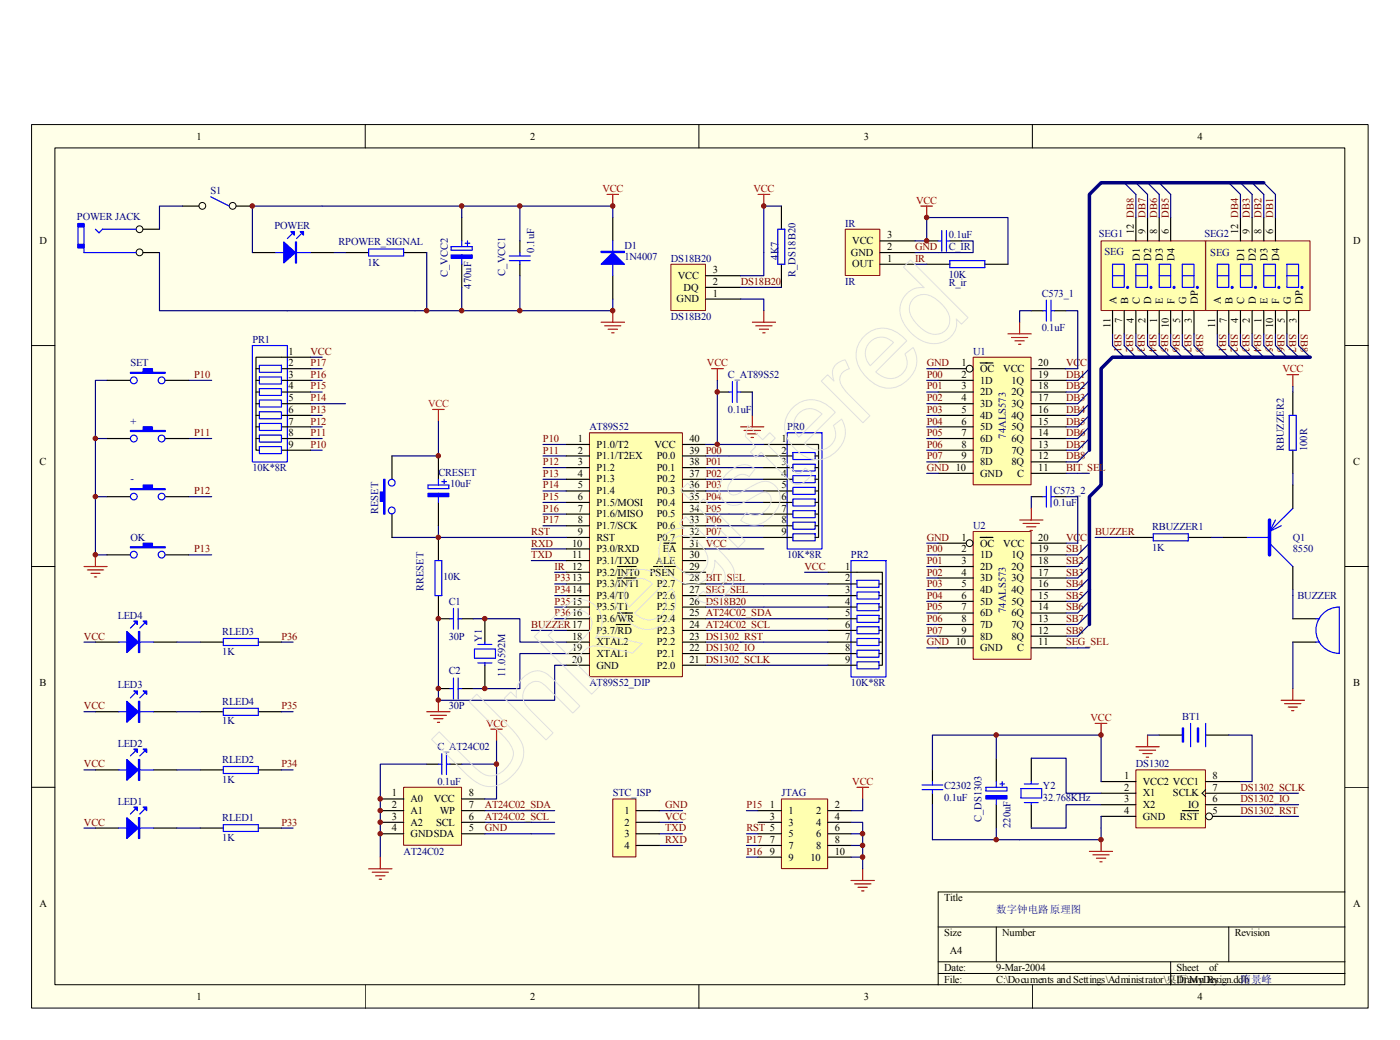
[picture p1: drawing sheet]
<svg xmlns="http://www.w3.org/2000/svg" width="279mm" height="207mm" viewBox="0 0 279 207" stroke-linecap="round" stroke-linejoin="round" font-family="sans-serif">
<path d="M6.3 24.8h266.7v176.2h-266.7z" fill="#ffffe8"/>
<g fill="none" stroke="#000" stroke-width=".2">
<path d="M6.3 24.8h266.7v176.2h-266.7zM11 29.5h257.4v166.9h-257.4zM72.9 24.8v4.7M139.5 24.8v4.7M206 24.8v4.7M6.3 68.9h4.7M268.4 68.9h4.7M6.3 113h4.7M268.4 113h4.7M6.3 157h4.7M268.4 157h4.7M268.4 177.9h-81.2v18.5"/>
<path d="M72.9 196.4v4.7M139.5 196.4v4.7M187.2 184.9h81.2M187.2 191.8h81.2M187.2 194.1h81.2M198.8 184.9v6.9M206 196.4v4.7M233.6 191.8v4.6M245.2 184.9v6.9"/>
</g>
<path d="M87.5 118.8v4.6h2.3M87.5 107.2v4.6M87.5 137.3h2.3M92.2 123.4h2.2M92.2 137.3h2.2M96.8 123.4v4.7M96.8 132.7v4.6" fill="none" stroke="#000" stroke-width=".23"/>
<g fill="none" stroke="#00f" stroke-width=".23">
<path d="M86.8 111.8h1.4v7h-1.4zM89.8 137.3h.7M89.8 123.4h.7M90.5 121.3v4.2M90.5 135.2v4.2M91.4 123.4h.8M91.4 121.3v4.2M91.4 135.2v4.2M91.4 137.3h.8M94.7 129.4h4.2v1.9h-4.2zM95.4 132.2h2.8M95.4 128.5h2.8"/>
<path d="M96.8 128.1v.4M96.8 132.2v.5"/>
</g>
<path d="M86.4 81.7h2.2M87.5 81.7v2.3" fill="none" stroke="#ee0e22" stroke-width=".23"/>
<path d="M194.3 71.3h11.5v25.4h-11.5z" fill="#ffffb0"/>
<path d="M194.2 71.2h11.6v25.5h-11.6z" fill="none" stroke="#800000" stroke-width=".2"/>
<circle cx="193.5" cy="73.5" r=".68" fill="none" stroke="#000" stroke-width=".2"/>
<g fill="none" stroke="#000" stroke-width=".23">
<path d="M187.2 73.5h5.6M187.2 75.9h7M187.2 78.2h7M195.6 72.4h2.6M205.8 73.5h7M205.8 75.9h7M205.8 78.2h7M187.2 94.4h7M187.2 80.5h7M187.2 82.8h7M187.2 85.1h7M187.2 87.5h7"/>
<path d="M187.2 89.8h7M187.2 92.1h7M205.8 94.4h7M205.8 80.5h7M205.8 82.8h7M205.8 85.1h7M205.8 87.5h7M205.8 89.8h7M205.8 92.1h7"/>
</g>
<path d="M194.3 106h11.5v25.5h-11.5z" fill="#ffffb0"/>
<path d="M194.2 106h11.6v25.5h-11.6z" fill="none" stroke="#800000" stroke-width=".2"/>
<circle cx="193.5" cy="108.3" r=".68" fill="none" stroke="#000" stroke-width=".2"/>
<g fill="none" stroke="#000" stroke-width=".23">
<path d="M187.2 108.3h5.6M187.2 110.7h7M187.2 113h7M187.2 115.3h7M187.2 117.6h7M187.2 119.9h7M195.6 107.2h2.6M205.8 108.3h7M205.8 110.7h7M205.8 113h7M205.8 115.3h7M205.8 117.6h7"/>
<path d="M205.8 119.9h7M187.2 129.2h7M187.2 122.3h7M187.2 124.5h7M187.2 126.9h7M205.8 129.2h7M205.8 122.3h7M205.8 124.5h7M205.8 126.9h7"/>
</g>
<g fill="none" stroke="#000080" stroke-width=".23">
<path d="M184.9 73.5h2.3M184.9 75.9h2.3M184.9 78.2h2.3M78.2 90.9h9.3M140.8 90.9h2.4M140.8 93.3h2.4M140.8 95.6h2.4M140.8 97.9h2.4M184.9 80.5h2.3M184.9 82.8h2.3M184.9 85.1h2.3M184.9 87.5h2.3"/>
<path d="M184.9 89.8h2.3M184.9 92.1h2.3M184.9 94.4h2.3M87.5 104.9v2.3h-9.3M140.8 100.2h2.4M140.8 102.5h2.4M140.8 104.9h2.4M140.8 107.2h2.4M184.9 110.7h2.3M184.9 108.3h2.3M184.9 113h2.3M184.9 115.3h2.3"/>
<path d="M184.9 117.6h2.3M184.9 119.9h2.3M184.9 122.3h2.3M184.9 124.5h2.3M184.9 126.9h2.3"/>
</g>
<path d="M240.7 48.1h20.7v13.8h-20.7z" fill="#ffffb0"/>
<path d="M240.6 48h20.8v13.9h-20.8z" fill="none" stroke="#800000" stroke-width=".2"/>
<path d="M242.9 52.7h2.3v4.6h-2.3zM242.9 55h2.3M247.6 52.7h2.3v4.6h-2.3zM247.6 55h2.3M252.2 52.7h2.3v4.6h-2.3zM252.2 55h2.3M256.8 52.7h2.4v4.6h-2.4zM256.8 55h2.4" fill="none" stroke="#00f" stroke-width=".23"/>
<g fill="#0000bf" stroke="#00f" stroke-width=".2">
<circle cx="245.9" cy="57.3" r=".21"/>
<circle cx="259.8" cy="57.3" r=".21"/>
<circle cx="250.6" cy="57.3" r=".21"/>
<circle cx="255.2" cy="57.3" r=".21"/>
</g>
<path d="M247.6 43.4v4.6M249.9 43.4v4.6M252.2 43.4v4.6M254.5 43.4v4.6M242.9 62v4.6M245.2 62v4.6M247.6 62v4.6M249.9 62v4.6M252.2 62v4.6M254.5 62v4.6M256.8 62v4.6M259.2 62v4.6" fill="none" stroke="#000" stroke-width=".23"/>
<path d="M219.8 48.1h20.8v13.8h-20.8z" fill="#ffffb0"/>
<path d="M219.7 48h20.9v13.9h-20.9z" fill="none" stroke="#800000" stroke-width=".2"/>
<path d="M222 52.7h2.4v4.6h-2.4zM222 55h2.4M226.7 52.7h2.3v4.6h-2.3zM226.7 55h2.3M231.3 52.7h2.3v4.6h-2.3zM231.3 55h2.3M236 52.7h2.3v4.6h-2.3zM236 55h2.3" fill="none" stroke="#00f" stroke-width=".23"/>
<g fill="#0000bf" stroke="#00f" stroke-width=".2">
<circle cx="225" cy="57.3" r=".21"/>
<circle cx="239" cy="57.3" r=".21"/>
<circle cx="229.7" cy="57.3" r=".21"/>
<circle cx="234.3" cy="57.3" r=".21"/>
</g>
<path d="M226.7 43.4v4.6M229 43.4v4.6M231.3 43.4v4.6M233.6 43.4v4.6M222 62v4.6M224.4 62v4.6M226.7 62v4.6M229 62v4.6M231.3 62v4.6M233.6 62v4.6M236 62v4.6M238.3 62v4.6" fill="none" stroke="#000" stroke-width=".23"/>
<g fill="none" stroke="#000080" stroke-width=".23">
<path d="M224.4 36.4l2.3 2.4v4.6M226.7 36.4l2.3 2.4v4.6M229 36.4l2.3 2.4v4.6M231.3 36.4l2.3 2.4v4.6M245.2 36.4l2.4 2.4v4.6M247.6 36.4l2.3 2.4v4.6M249.9 36.4l2.3 2.4v4.6M252.2 36.4l2.3 2.4v4.6M212.5 73.5h2.6M217.4 73.5l-2.3 2.4h-2.3M217.4 75.9l-2.3 2.3h-2.3M217.4 78.2l-2.3 2.3h-2.3"/>
<path d="M222 66.6v2.3l2.4 2.3M224.4 66.6v2.3l2.3 2.3M226.7 66.6v2.3l2.3 2.3M229 66.6v2.3l2.3 2.3M231.3 66.6v2.3l2.3 2.3M233.6 66.6v2.3l2.4 2.3M236 66.6v2.3l2.3 2.3M238.3 66.6v2.3l2.3 2.3M242.9 66.6v2.3l2.3 2.3M245.2 66.6v2.3l2.4 2.3M247.6 66.6v2.3l2.3 2.3M249.9 66.6v2.3l2.3 2.3"/>
<path d="M252.2 66.6v2.3l2.3 2.3M254.5 66.6v2.3l2.3 2.3M256.8 66.6v2.3l2.4 2.3M259.2 66.6v2.3l2.3 2.3M212.8 94.4h4.6M217.4 80.5l-2.3 2.3h-2.3M217.4 82.8l-2.3 2.3h-2.3M217.4 85.1l-2.3 2.4h-2.3M217.4 87.5l-2.3 2.3h-2.3M217.4 89.8l-2.3 2.3h-2.3M212.8 108.3h2.3M217.4 108.3l-2.3 2.4h-2.3"/>
<path d="M217.4 110.7l-2.3 2.3h-2.3M217.4 113l-2.3 2.3h-2.3M217.4 115.3l-2.3 2.3h-2.3M217.4 117.6l-2.3 2.3h-2.3M217.4 119.9l-2.3 2.4h-2.3M212.8 129.2h4.6M217.4 122.3l-2.3 2.2h-2.3M217.4 124.5l-2.3 2.4h-2.3"/>
</g>
<path d="M252.2 36.4h-32.5l-2.3 2.4v51M261.5 71.2h-39.5l-2.3 2.3v23.2l-2.3 2.4v18.5" fill="none" stroke="#000080" stroke-width=".7"/>
<path d="M255.7 139.7h4.6M258 137.3v2.4M256.4 140.3h3.2M257.1 141h1.8M257.8 141.7h.4" fill="none" stroke="#f00" stroke-width=".23"/>
<path d="M226.7 153.6h13.9v11.5h-13.9z" fill="#ffffb0"/>
<path d="M226.7 153.5h13.9v11.6h-13.9z" fill="none" stroke="#800000" stroke-width=".2"/>
<g fill="none" stroke="#000" stroke-width=".23">
<path d="M258 78.2v4.6M258 89.8v4.6M225.5 107.2h4.7M237.1 107.2h4.7M258 123.4h4.6M258 128.1h4.6M205.8 151.2v4.7M219.7 158.2h7M219.7 155.9h7M231.3 146.6h4.7M240.6 158.2h7M240.6 155.9h7"/>
<path d="M240.6 146.6h4.6M205.8 160.5v4.6M219.7 160.5h7M219.7 162.8h7M236 161.7h3.2M240.6 160.5h7M242 162.8h5.6"/>
</g>
<g fill="none" stroke="#000" stroke-width=".2">
<path d="M240.6 157.5l-.7 .7 .7 .7"/>
<circle cx="241.3" cy="162.8" r=".68"/>
</g>
<path d="M257.3 82.8h1.4v7h-1.4zM230.2 106.5h6.9v1.4h-6.9zM262.6 128.1h.7M262.6 123.4h.7M267.3 130.3a4.6 4.6 0 0 1-4.7-4.6 4.6 4.6 0 0 1 4.7-4.6v9.2M203.7 157.3h4.2v1.8h-4.2zM204.4 156.3h2.8M205.8 155.9v.4M237.6 144.3v4.6M240.6 144.3v4.6M204.4 160.1h2.8M205.8 160.1v.4" fill="none" stroke="#00f" stroke-width=".23"/>
<path d="M258 94.4v2.3M218.6 107.2h6.9M241.8 107.2h2.3M258 118.8v4.6M258 128.1v9.2M229 146.6h2.3M245.2 146.6h4.7v9.3h-2.3M247.6 158.2h11.6M219.7 160.5h-6.9v4.6h-7M219.7 162.8v2.3M247.6 160.5h11.6M247.6 162.8h11.6" fill="none" stroke="#000080" stroke-width=".23"/>
<g fill="#00f" stroke="#00f" stroke-width=".23">
<path d="M239 145.2h.2v2.8h-.2z" fill-rule="evenodd"/>
<path d="M236 145.2h.2v2.8h-.2z" fill-rule="evenodd"/>
</g>
<path d="M256.8 74.7h2.4M258 74.7v2.3M218.6 144.3h2.3M219.7 144.3v2.3" fill="none" stroke="#bf0000" stroke-width=".23"/>
<g fill="none" stroke="#f00" stroke-width=".23">
<path d="M16.8 113h4.6M17.4 113.7h3.3M18.2 114.3h1.8M18.8 115.1h.5M19 110.7v2.3M226.7 148.9h4.6M227.4 149.6h3.2M228.1 150.3h1.8M228.8 151h.4M229 146.6v2.3M217.4 169.8h4.6M218.1 170.5h3.3"/>
<path d="M218.8 171.1h1.9M219.5 171.9h.5M219.7 167.5v2.3"/>
</g>
<path d="M133.9 52.7h6.9v9.2h-6.9z" fill="#ffffb0"/>
<path d="M133.9 52.7h6.9v9.2h-6.9z" fill="none" stroke="#800000" stroke-width=".2"/>
<path d="M140.8 59.6h7M140.8 57.3h7M140.8 55h7M143.2 78.2h2.3M147.8 78.2h2.3M205.8 62h2.3M210.4 62h2.4M205.8 99.1h2.3M210.4 99.1h2.4" fill="none" stroke="#000" stroke-width=".23"/>
<path d="M147.8 59.6h4.6v2.4M147.8 57.3h7M152.4 50.4v4.6h-4.6M205.8 151.2h7v7h6.9M219.7 146.6v9.3M219.7 165.1v2.4" fill="none" stroke="#000080" stroke-width=".23"/>
<path d="M151.3 38.8h2.3M152.4 38.8v2.3" fill="none" stroke="#bf0000" stroke-width=".23"/>
<path d="M150.1 64.3h4.7M150.8 65h3.3M151.5 65.7h1.9M152.2 66.4h.5M152.4 62v2.3" fill="none" stroke="#f00" stroke-width=".23"/>
<path d="M208.8 59.9v4.1M209.8 59.9v4.1M145.5 78.2h.7M146.2 76.1v4.2M147.1 76.1v4.2M147.1 78.2h.7M208.1 62h.7M209.8 62h.6M208.1 99.1h.7M208.8 97v4.1M209.8 97v4.1M209.8 99.1h.6" fill="none" stroke="#00f" stroke-width=".23"/>
<path d="M168.7 45.8h6.9v9.1h-6.9z" fill="#ffffb0"/>
<path d="M168.7 45.7h6.9v9.2h-6.9z" fill="none" stroke="#800000" stroke-width=".2"/>
<g fill="none" stroke="#000" stroke-width=".23">
<path d="M28.6 50.4h3.2M28.6 45.7h3.2M50.4 50.4h4.6M62 50.4h4.6M69 50.4h4.6M80.6 50.4h4.6M92.2 43.4v4.6M92.2 52.7v4.6M103.8 48v2.4M103.8 52.7v2.3M122.3 43.4v4.6M122.3 55v4.6"/>
<path d="M175.6 52.7h7M175.6 50.4h7M175.6 48h7M184.9 48h2.3M189.6 48h2.3M21.4 75.9h4.6M33 75.9h4.6M21.4 87.5h4.6M21.4 99.1h4.6M33 87.5h4.6M33 99.1h4.6M78.2 90.9v4.7"/>
<path d="M87.5 90.9v4.7M21.4 110.7h4.6M33 110.7h4.6M78.2 102.5v4.7M87.5 100.2v4.7M186.1 153.5v2.4M186.1 158.2v2.3"/>
</g>
<g fill="none" stroke="#f00" stroke-width=".23">
<path d="M120 64.3h4.6M120.7 65h3.2M121.4 65.7h1.8M122.1 66.4h.4M122.3 62v2.3M201.2 66.6h4.6M201.9 67.3h3.2M202.6 68h1.8M203.3 68.7h.4M203.5 64.3v2.3M203.5 103.7h4.6M204.2 104.4h3.2"/>
<path d="M204.9 105.1h1.8M205.6 105.8h.4M205.8 101.4v2.3M87.5 139.7v2.2M85.2 141.9h4.6M85.9 142.7h3.2M86.6 143.3h1.8M87.3 144.1h.4"/>
</g>
<path d="M121.2 38.8h2.2M122.3 38.8v2.3M183.8 41.1h2.3M184.9 41.1v2.3M142 73.5h2.3M143.2 73.5v2.4" fill="none" stroke="#bf0000" stroke-width=".23"/>
<g fill="none" stroke="#000080" stroke-width=".23">
<path d="M21.4 75.9h-2.4v34.8h2.4M37.6 75.9h4.6M62 75.9h2.3M62 78.2h2.3M82.8 62h9.4M205.8 62h-2.3v2.3M212.8 62h2.3v11.5M19 99.1h2.4M19 87.5h2.4M37.6 99.1h4.6M37.6 87.5h4.6M62 87.5h2.3"/>
<path d="M62 80.5h2.3M62 82.8h2.3M62 85.1h2.3M62 89.8h2.3M87.5 84v6.9M108.4 95.6h4.6M108.4 93.3h4.6M108.4 90.9h4.6M108.4 88.6h4.6M143.2 95.6h2.3M143.2 93.3h2.3M143.2 90.9h2.3"/>
<path d="M143.2 97.9h2.3M205.8 99.1v2.3M212.8 99.1h2.3v9.2M37.6 110.7h4.6M87.5 107.2h13.9M106 111.8h7M106 109.5h7M108.4 100.2h4.6M108.4 102.5h4.6M108.4 104.9h4.6M110.7 114.1h2.3M140.8 116.5h7"/>
<path d="M140.8 118.8h7M143.2 100.2h2.3M143.2 102.5h2.3M143.2 104.9h2.3M143.2 107.2h2.3M140.8 123.4h7M140.8 125.7h7M140.8 128.1h11.6M140.8 130.3h11.6M140.8 132.7h11.6M140.8 121.1h4.7M184.9 129.2h2.3"/>
</g>
<path d="M217.4 117.6v6.9" fill="none" stroke="#000080" stroke-width=".7"/>
<g fill="none" stroke="#00f" stroke-width=".23">
<path d="M15.6 44.6v4.8M16.8 44.6v5.8h10.4M19 45.7l.8 .7 .6-.7h6.8M55 50.4h7M58.3 46.6l-.9 1M60.1 46.6l-.9 1M73.6 49.6h7v1.4h-7zM90 49.2h4.2v.7h-4.2zM92.2 48v1.2M92.2 50.8v1.9M92.8 48.5h1M93.3 48v1"/>
<path d="M101.6 51h4.2M101.6 52h4.2M103.8 50.4v.6M103.8 52v.7M122.3 48v7M187.2 48h.8M188 46v4.1M188.9 48h.7M188.9 46v4.1M85.4 96.7h4.2v.7h-4.2zM87.5 95.6v1.1M87.5 98.4v1.8"/>
<path d="M88.2 96h.9M88.6 95.6v.9M184 157.5h4.2M184 156.5h4.2M186.1 155.9v.6M186.1 157.5v.7"/>
<circle cx="26.7" cy="75.9" r=".68"/>
<circle cx="32.3" cy="75.9" r=".68"/>
<circle cx="26.7" cy="87.5" r=".68"/>
<circle cx="26.7" cy="99" r=".67"/>
<circle cx="32.3" cy="87.5" r=".68"/>
<circle cx="32.3" cy="99" r=".67"/>
<circle cx="78.2" cy="96.3" r=".68"/>
<circle cx="26.7" cy="110.6" r=".68"/>
<circle cx="32.3" cy="110.6" r=".68"/>
<circle cx="78.2" cy="101.8" r=".68"/>
</g>
<g fill="#00f" stroke="#00f" stroke-width=".23">
<path d="M122.3 50.4l2.3 2.3h-4.6z"/>
<path d="M56.6 48.3l2.4 2.1-2.4 2z"/>
<path d="M59.9 46.2h.7v.7z"/>
<path d="M58 46.2h.8v.7z"/>
<path d="M120 50.1h4.6v.3h-4.6z" fill-rule="evenodd"/>
<path d="M59 48.3h.2v4.1h-.2z" fill-rule="evenodd"/>
<path d="M90 50.8h4.2v.7h-4.2z" fill-rule="evenodd"/>
<path d="M26 74.2h2.6v-.7h1.8v.7h2.6v.3h-7z" fill-rule="evenodd"/>
<path d="M26 85.8h2.6v-.7h1.8v.7h2.6v.3h-7z" fill-rule="evenodd"/>
<path d="M26 97.4h2.6v-.7h1.8v.7h2.6v.3h-7z" fill-rule="evenodd"/>
<path d="M26 109h2.6v-.7h1.8v.7h2.6v.3h-7z" fill-rule="evenodd"/>
<path d="M76.6 95.6h.2v6.9h-.2v-2.5h-.7v-1.9h.7z" fill-rule="evenodd"/>
<path d="M15.6 44.6h1.2v.6h-1.2z" fill-rule="evenodd"/>
<path d="M15.6 48.7h1.2v.7h-1.2z" fill-rule="evenodd"/>
<path d="M85.4 98.4h4.2v.7h-4.2z" fill-rule="evenodd"/>
</g>
<g fill="none" stroke="#000" stroke-width=".2">
<circle cx="27.8" cy="45.7" r=".68"/>
<circle cx="27.8" cy="50.3" r=".68"/>
</g>
<path d="M117.7 86.4h18.5v48.6h-18.5z" fill="#ffffb0"/>
<path d="M117.6 86.3h18.6v48.7h-18.6z" fill="none" stroke="#800000" stroke-width=".2"/>
<g fill="none" stroke="#000" stroke-width=".23">
<path d="M36.4 41.1h3.3M47.2 41.1h3.2M184.9 52.7h4.7M196.5 52.7h4.7M56.2 71.2h5.8M56.2 73.5h5.8M56.2 75.9h5.8M56.2 78.2h5.8M56.2 80.5h5.8M56.2 82.8h5.8M56.2 85.1h5.8M56.2 87.5h5.8"/>
<path d="M56.2 89.8h5.8M113 88.6h4.6M113 90.9h4.6M113 93.3h4.6M113 95.6h4.6M113 97.9h4.6M136.2 88.6h4.6M136.2 90.9h4.6M136.2 93.3h4.6M136.2 95.6h4.6M136.2 97.9h4.6M152.4 88.6h5.8"/>
<path d="M152.4 90.9h5.8M152.4 93.3h5.8M152.4 95.6h5.8M152.4 97.9h5.8M258 96.7v4.7M113 100.2h4.6M113 102.5h4.6M113 104.9h4.6M113 107.2h4.6M113 109.5h4.6M113 111.8h4.6M113 114.1h4.6"/>
<path d="M113 116.5h4.6M113 118.8h4.6M123.2 113h3.8M123.2 115.3h3.8M130.4 113h1M131.6 113h3.2M132.5 108.3h2.3M136.2 100.2h4.6M136.2 102.5h4.6M136.2 104.9h4.6M136.2 107.2h4.6M136.2 109.5h4.6"/>
<path d="M136.2 111.8h4.6M136.2 114.1h4.6M136.2 116.5h4.6M136.2 118.8h4.6M152.4 100.2h5.8M152.4 102.5h5.8M152.4 104.9h5.8M152.4 107.2h5.8M165.2 114.1h5.8M165.2 116.5h5.8M165.2 118.8h5.8M244.1 107.2h4.6"/>
<path d="M258 113v4.6M19 128.1h4.7M30.6 128.1h4.7M40 128.1h4.6M51.6 128.1h4.6M113 121.1h4.6M113 123.4h4.6M113 125.7h4.6M113 128.1h4.6M113 130.3h4.6M113 132.7h4.6M123 124.5h2.8"/>
<path d="M123.2 122.3h3M136.2 121.1h4.6M136.2 123.4h4.6M136.2 125.7h4.6M136.2 128.1h4.6M136.2 130.3h4.6M136.2 132.7h4.6M165.2 121.1h5.8M165.2 123.4h5.8M165.2 125.7h5.8M165.2 128.1h5.8M165.2 130.3h5.8"/>
<path d="M165.2 132.7h5.8M19 141.9h4.7M19 153.5h4.7M30.6 141.9h4.7M30.6 153.5h4.7M40 141.9h4.6M40 153.5h4.6M51.6 141.9h4.6M51.6 153.5h4.6M198.8 151.2v4.7M19 165.1h4.7M30.6 165.1h4.7"/>
<path d="M40 165.1h4.6M51.6 165.1h4.6M198.8 160.5v4.6"/>
</g>
<g fill="none" stroke="#000080" stroke-width=".23">
<path d="M31.8 50.4v11.6h51M64.3 41.1h58v2.3M66.6 50.4h2.4M92.2 57.3v4.7h30.1v-2.4M92.2 41.1v2.3M103.8 41.1v6.9M103.8 55v7M182.6 48h2.3v-4.6h16.3v9.3M182.6 52.7h2.3M191.9 48h2.3v2.4h-11.6M62 73.5h2.3M62 71.2h2.3"/>
<path d="M258 77v1.2M108.4 97.9h4.6M145.5 97.9h6.9M145.5 95.6h6.9M145.5 93.3h6.9M145.5 90.9h6.9M101.4 107.2h11.6M110.7 118.8h2.3M110.7 116.5h2.3M140.8 109.5h11.6M145.5 107.2h6.9M145.5 104.9h6.9"/>
<path d="M145.5 102.5h6.9M145.5 100.2h6.9M147.8 118.8h17.4M147.8 116.5h17.4M160.6 114.1h4.6M258 117.6v1.2M16.8 128.1h2.2M35.3 128.1h4.7M56.2 128.1h2.3M87.5 123.4v16.3M110.7 121.1h2.3M110.7 123.4h2.3"/>
<path d="M145.5 121.1h19.7M147.8 123.4h17.4M147.8 125.7h17.4M152.4 128.1h12.8M152.4 130.3h12.8M152.4 132.7h12.8M16.8 141.9h2.2M16.8 153.5h2.2M35.3 141.9h4.7M35.3 153.5h4.7M56.2 141.9h2.3M56.2 153.5h2.3"/>
<path d="M198.8 146.6h-12.7v6.9M219.7 146.6h-20.9v4.6M16.8 165.1h2.2M35.3 165.1h4.7M56.2 165.1h2.3M131.6 164h4.6M131.6 166.3h4.6M131.6 161.7h4.6M131.6 168.6h4.6M186.1 160.5v7h12.7M198.8 165.1v2.4h20.9"/>
</g>
<g fill="#800000" stroke="#800000" stroke-width=".2">
<circle cx="19" cy="110.6" r=".44"/>
<circle cx="19" cy="99" r=".44"/>
<circle cx="19" cy="87.4" r=".44"/>
<circle cx="87.5" cy="107.2" r=".44"/>
<circle cx="184.9" cy="43.4" r=".44"/>
<circle cx="184.9" cy="48" r=".44"/>
</g>
<path d="M253.4 103.7v7" fill="none" stroke="#00f" stroke-width=".7"/>
<g fill="none" stroke="#00f" stroke-width=".23">
<path d="M42 39.2l3.8 1.9M189.6 52h6.9v1.4h-6.9zM50.4 68.9h7v23.2h-7zM51.8 75.2h4.4v1.4h-4.4zM51.8 77.5h4.4v1.4h-4.4zM51.8 79.8h4.4v1.4h-4.4zM51.8 72.8h4.4v1.4h-4.4zM51.8 82.1h4.4v1.4h-4.4zM51.8 84.4h4.4v1.4h-4.4zM51.8 86.8h4.4v1.4h-4.4zM51.8 89.1h4.4v1.4h-4.4zM157.1 86.3h6.9v23.2h-6.9z"/>
<path d="M158.2 90.2h4.5v1.4h-4.5zM158.2 92.6h4.5v1.3h-4.5zM158.2 94.9h4.5v1.4h-4.5zM158.2 97.2h4.5v1.4h-4.5zM158.2 99.5h4.5v1.4h-4.5zM158.2 101.8h4.5v1.4h-4.5zM158.2 104.1h4.5v1.4h-4.5zM158.2 106.5h4.5v1.4h-4.5zM169.8 111.8h7v23.2h-7zM171 118.1h4.4v1.4h-4.4zM171 115.7h4.4v1.4h-4.4zM248.7 107.2h4.7"/>
<path d="M253.4 108.3l4.6 4.7M254.5 103.7l-1.1 2.3 2.3-1.1M258 101.4l-4.6 4.6M23.7 128.1h6.9M27 124.3l-1 1M27 138.3l-1 .9M28.8 124.3l-.9 1M28.8 138.3l-.9 .9M44.6 127.3h7v1.4h-7zM171 120.4h4.4v1.4h-4.4zM171 122.7h4.4v1.4h-4.4zM171 125h4.4v1.4h-4.4z"/>
<path d="M171 127.3h4.4v1.4h-4.4zM171 129.7h4.4v1.4h-4.4zM171 132h4.4v1.4h-4.4zM23.7 141.9h6.9M23.7 153.5h6.9M27 149.9l-1 .8M28.8 149.9l-.9 .8M44.6 141.3h7v1.4h-7zM44.6 152.9h7v1.4h-7zM196.8 157h4.1v.7h-4.1zM198.8 155.9v1.1M198.8 158.7v1.8"/>
<path d="M199.6 156.3h.9M200 155.9v.9M23.7 165.1h6.9M27 161.4l-1 .9M28.8 161.4l-.9 .9M44.6 164.5h7v1.3h-7z"/>
</g>
<g fill="#00f" stroke="#00f" stroke-width=".23">
<path d="M25.3 125.9l2.3 2.2-2.3 2z"/>
<path d="M28.6 123.9h.7v.6z"/>
<path d="M26.7 123.9h.7v.6z"/>
<path d="M25.3 139.9l2.3 2-2.3 2.2z"/>
<path d="M28.6 137.8h.7v.7z"/>
<path d="M26.7 137.8h.7v.7z"/>
<path d="M25.3 151.5l2.3 2-2.3 2.1z"/>
<path d="M28.6 149.4h.7v.7z"/>
<path d="M26.7 149.4h.7v.7z"/>
<path d="M25.3 163.1l2.3 2-2.3 2.1z"/>
<path d="M28.6 160.9h.7v.8z"/>
<path d="M26.7 160.9h.7v.8z"/>
<path d="M27.6 125.9h.3v4.2h-.3z" fill-rule="evenodd"/>
<path d="M27.6 139.9h.3v4.2h-.3z" fill-rule="evenodd"/>
<path d="M27.6 151.5h.3v4.1h-.3z" fill-rule="evenodd"/>
<path d="M27.6 163.1h.3v4.1h-.3z" fill-rule="evenodd"/>
<path d="M196.8 158.7h4.1v.6h-4.1z" fill-rule="evenodd"/>
</g>
<g fill="none" stroke="#080d02" stroke-width=".23">
<path d="M51.1 78.2h.7M51.1 75.9h.7M51.1 73.5h.7M56.2 71.2h-5.1v18.6h.7M51.1 87.5h.7M51.1 80.5h.7M51.1 82.8h.7M51.1 85.1h.7M158.2 88.6h5.2v18.6h-.7M162.7 97.9h.7M162.7 95.6h.7M162.7 93.3h.7"/>
<path d="M162.7 90.9h.7M162.7 104.9h.7M162.7 100.2h.7M162.7 102.5h.7M171 114.1h5.1v18.6h-.7M175.4 118.8h.7M175.4 116.5h.7M175.4 130.3h.7M175.4 123.4h.7M175.4 125.7h.7M175.4 128.1h.7M175.4 121.1h.7"/>
</g>
<path d="M147.8 85.1h4.6M148.5 85.8h3.3M149.2 86.5h1.9M149.9 87.2h.5M150.1 82.8v2.3" fill="none" stroke="#bf0000" stroke-width=".23"/>
<g fill="none" stroke="#000" stroke-width=".2">
<circle cx="40.4" cy="41.1" r=".68"/>
<circle cx="46.4" cy="41.1" r=".68"/>
</g>
<path d="M156 159.4h9.2v13.8h-9.2z" fill="#ffffb0"/>
<path d="M155.9 159.3h9.3v13.9h-9.3z" fill="none" stroke="#800000" stroke-width=".2"/>
<path d="M151.3 161.7h4.6M151.3 164h4.6M151.3 166.3h4.6M151.3 168.6h4.6M151.3 170.9h4.6M165.2 161.7h4.6M165.2 164h4.6M165.2 166.3h4.6M165.2 168.6h4.6M165.2 170.9h4.6" fill="none" stroke="#000" stroke-width=".23"/>
<path d="M172.2 159.3v2.4h-2.4M149 161.7h2.3M149 170.9h2.3M149 166.3h2.3M149 168.6h2.3M169.8 170.9h2.4v2.4" fill="none" stroke="#000080" stroke-width=".23"/>
<path d="M171 157h2.3M172.2 157v2.3M169.8 175.6h4.7M170.6 176.3h3.2M171.2 176.9h1.9M172 177.7h.4M172.2 173.3v2.3" fill="none" stroke="#bf0000" stroke-width=".23"/>
<path d="M122.3 159.4h4.6v11.5h-4.6z" fill="#ffffb0"/>
<path d="M122.3 159.3h4.6v11.6h-4.6z" fill="none" stroke="#800000" stroke-width=".2"/>
<path d="M127 161.7h4.6M127 164h4.6M127 166.3h4.6M127 168.6h4.6" fill="none" stroke="#000" stroke-width=".23"/>
<path d="M36.4 41.1h-4.6v4.6M64.3 41.1h-13.9v9.3M85.2 50.4v11.6M143.2 75.9v12.7h-2.4M150.1 78.2v4.6M143.2 88.6h9.2M169.8 164h2.4v6.9M169.8 166.3h2.4M169.8 168.6h2.4" fill="none" stroke="#000080" stroke-width=".23"/>
<g fill="#800000" stroke="#800000" stroke-width=".2">
<circle cx="85.1" cy="61.9" r=".44"/>
<circle cx="92.1" cy="41.1" r=".44"/>
<circle cx="92.1" cy="61.9" r=".44"/>
<circle cx="103.7" cy="61.9" r=".44"/>
<circle cx="103.7" cy="41.1" r=".44"/>
<circle cx="122.3" cy="41.1" r=".44"/>
<circle cx="122.3" cy="61.9" r=".44"/>
<circle cx="87.5" cy="90.9" r=".44"/>
<circle cx="50.3" cy="41.1" r=".44"/>
<circle cx="143.2" cy="88.6" r=".43"/>
</g>
<path d="M80.6 157h11.5v11.6h-11.5z" fill="#ffffb0"/>
<path d="M80.6 157h11.5v11.6h-11.5z" fill="none" stroke="#800000" stroke-width=".2"/>
<path d="M155.9 41.1v4.6M155.9 52.7v4.6M75.9 159.3h4.7M85.2 152.4h2.3M89.8 152.4h2.4M92.2 159.3h4.6M75.9 161.7h4.7M75.9 164h4.7M75.9 166.3h4.7M92.2 161.7h4.6M92.2 164h4.6M92.2 166.3h4.6" fill="none" stroke="#000" stroke-width=".23"/>
<g fill="none" stroke="#000080" stroke-width=".23">
<path d="M154.8 57.3h1.1M155.9 41.1h-3.5v9.3M64.3 80.5h4.7M94.4 123.4h9.4v4.7h9.2M106 125.7h7M113 130.3h-9.2v7h-9.4M113 132.7h-2.3v7h-23.2M85.2 152.4h-9.3v18.5M92.2 152.4h6.9M99.1 147.7v11.6h-2.3M96.8 161.7h13.9M96.8 164h13.9"/>
<path d="M96.8 166.3h13.9"/>
</g>
<path d="M98 145.4h2.2M99.1 145.4v2.3M73.6 173.3h4.6M74.3 173.9h3.2M75 174.7h1.8M75.7 175.3h.5M75.9 170.9v2.4" fill="none" stroke="#bf0000" stroke-width=".23"/>
<g fill="#800000" stroke="#800000" stroke-width=".2">
<circle cx="96.7" cy="123.4" r=".44"/>
<circle cx="87.5" cy="123.4" r=".44"/>
<circle cx="87.5" cy="137.3" r=".44"/>
<circle cx="96.7" cy="137.3" r=".44"/>
<circle cx="152.4" cy="41.1" r=".44"/>
<circle cx="87.5" cy="139.6" r=".43"/>
<circle cx="219.7" cy="146.6" r=".44"/>
<circle cx="219.7" cy="167.4" r=".44"/>
<circle cx="198.8" cy="146.6" r=".44"/>
<circle cx="198.8" cy="167.4" r=".44"/>
<circle cx="172.1" cy="170.9" r=".44"/>
<circle cx="172.1" cy="166.3" r=".44"/>
<circle cx="172.1" cy="168.6" r=".44"/>
<circle cx="75.9" cy="161.6" r=".44"/>
<circle cx="75.9" cy="164" r=".44"/>
<circle cx="75.9" cy="166.3" r=".44"/>
<circle cx="75.9" cy="159.3" r=".44"/>
<circle cx="99.1" cy="152.4" r=".44"/>
<circle cx="143.1" cy="78.2" r=".44"/>
</g>
<path d="M155.2 45.7h1.4v7h-1.4zM87.5 152.4h.7M88.2 150.3v4.2M89.1 152.4h.7M89.1 150.3v4.2" fill="none" stroke="#00f" stroke-width=".23"/>
<text font-size="22.7" fill="#e0e0e0" x="96.3" y="160.2" transform="rotate(-45 96.3 160.2)">UnRegistered</text>
<g font-size="2.1">
<text x="39.2" y="27.8">1</text>
<text x="105.8" y="27.8">2</text>
<text x="172.4" y="27.8">3</text>
<text x="239" y="27.8">4</text>
<text x="177" y="47.5">3</text>
<text x="226.3" y="46.6" transform="rotate(-90 226.3 46.6)">12 DB8</text>
<text x="228.6" y="46.6" transform="rotate(-90 228.6 46.6)">9</text>
<text x="230.9" y="46.6" transform="rotate(-90 230.9 46.6)">8</text>
<text x="233.2" y="46.6" transform="rotate(-90 233.2 46.6)">6</text>
<text x="247.1" y="46.6" transform="rotate(-90 247.1 46.6)">12 DB4</text>
<text x="249.5" y="46.6" transform="rotate(-90 249.5 46.6)">9</text>
<text x="251.8" y="46.6" transform="rotate(-90 251.8 46.6)">8</text>
<text x="254.1" y="46.6" transform="rotate(-90 254.1 46.6)">6</text>
<text x="7.9" y="48.7">D</text>
<text x="169.8" y="51">GND</text>
<text x="170.1" y="53.3">OUT</text>
<text x="170.1" y="48.7">VCC</text>
<text x="177" y="49.9">2</text>
<text x="177" y="52.2">1</text>
<text x="227.4" y="52" transform="rotate(-90 227.4 52)">D1</text>
<text x="229.7" y="52" transform="rotate(-90 229.7 52)">D2</text>
<text x="232.1" y="52" transform="rotate(-90 232.1 52)">D3</text>
<text x="234.4" y="52" transform="rotate(-90 234.4 52)">D4</text>
<text x="248.3" y="52" transform="rotate(-90 248.3 52)">D1</text>
<text x="250.6" y="52" transform="rotate(-90 250.6 52)">D2</text>
<text x="252.9" y="52" transform="rotate(-90 252.9 52)">D3</text>
<text x="255.3" y="52" transform="rotate(-90 255.3 52)">D4</text>
<text x="270.1" y="48.7">D</text>
<text x="135.3" y="55.7">VCC</text>
<text x="136.4" y="58">DQ</text>
<text x="142.2" y="59.1">1</text>
<text x="142.2" y="56.8">2</text>
<text x="142.2" y="54.5">3</text>
<text x="135" y="60.3">GND</text>
<text x="221.6" y="65.4" transform="rotate(-90 221.6 65.4)">11</text>
<text x="222.8" y="60.6" transform="rotate(-90 222.8 60.6)">A</text>
<text x="223.9" y="64.5" transform="rotate(-90 223.9 64.5)">7</text>
<text x="225.1" y="60.6" transform="rotate(-90 225.1 60.6)">B</text>
<text x="226.3" y="64.5" transform="rotate(-90 226.3 64.5)">4</text>
<text x="227.4" y="60.6" transform="rotate(-90 227.4 60.6)">C</text>
<text x="228.6" y="64.5" transform="rotate(-90 228.6 64.5)">2</text>
<text x="229.7" y="60.6" transform="rotate(-90 229.7 60.6)">D</text>
<text x="230.9" y="64.5" transform="rotate(-90 230.9 64.5)">1</text>
<text x="232.1" y="60.6" transform="rotate(-90 232.1 60.6)">E</text>
<text x="233.2" y="65.4" transform="rotate(-90 233.2 65.4)">10</text>
<text x="234.4" y="60.6" transform="rotate(-90 234.4 60.6)">F</text>
<text x="235.5" y="64.5" transform="rotate(-90 235.5 64.5)">5</text>
<text x="236.7" y="60.6" transform="rotate(-90 236.7 60.6)">G</text>
<text x="237.9" y="64.5" transform="rotate(-90 237.9 64.5)">3</text>
<text x="239" y="60.6" transform="rotate(-90 239 60.6)">DP</text>
<text x="242.5" y="65.4" transform="rotate(-90 242.5 65.4)">11</text>
<text x="243.7" y="60.6" transform="rotate(-90 243.7 60.6)">A</text>
<text x="244.8" y="64.5" transform="rotate(-90 244.8 64.5)">7</text>
<text x="246" y="60.6" transform="rotate(-90 246 60.6)">B</text>
<text x="247.1" y="64.5" transform="rotate(-90 247.1 64.5)">4</text>
<text x="248.3" y="60.6" transform="rotate(-90 248.3 60.6)">C</text>
<text x="249.5" y="64.5" transform="rotate(-90 249.5 64.5)">2</text>
<text x="250.6" y="60.6" transform="rotate(-90 250.6 60.6)">D</text>
<text x="251.8" y="64.5" transform="rotate(-90 251.8 64.5)">1</text>
<text x="252.9" y="60.6" transform="rotate(-90 252.9 60.6)">E</text>
<text x="254.1" y="65.4" transform="rotate(-90 254.1 65.4)">10</text>
<text x="255.3" y="60.6" transform="rotate(-90 255.3 60.6)">F</text>
<text x="256.4" y="64.5" transform="rotate(-90 256.4 64.5)">5</text>
<text x="257.6" y="60.6" transform="rotate(-90 257.6 60.6)">G</text>
<text x="258.7" y="64.5" transform="rotate(-90 258.7 64.5)">3</text>
<text x="259.9" y="60.6" transform="rotate(-90 259.9 60.6)">DP</text>
<text x="57.6" y="70.7">1</text>
<text x="57.6" y="73.1">2</text>
<text x="57.6" y="75.3">3</text>
<text x="57.6" y="77.7">4</text>
<text x="191.9" y="73.1">1</text>
<text x="191.9" y="75.3">2</text>
<text x="191.9" y="77.7">3</text>
<text x="195.6" y="74.2">OC</text>
<text x="195.6" y="76.5">1D</text>
<text x="200.2" y="74.2">VCC</text>
<text x="201.9" y="76.5">1Q</text>
<text x="207.2" y="75.3">19</text>
<text x="207.2" y="77.7">18</text>
<text x="207.2" y="73.1">20</text>
<text x="57.6" y="80">5</text>
<text x="57.6" y="82.3">6</text>
<text x="191.9" y="80">4</text>
<text x="191.9" y="82.3">5</text>
<text x="195.6" y="78.9">2D</text>
<text x="195.6" y="81.1">3D</text>
<text x="195.6" y="83.5">4D</text>
<text x="201.9" y="78.9">2Q</text>
<text x="201.9" y="81.1">3Q</text>
<text x="201.9" y="83.5">4Q</text>
<text x="207.2" y="80">17</text>
<text x="207.2" y="82.3">16</text>
<text x="57.6" y="84.7">7</text>
<text x="57.6" y="86.9">8</text>
<text x="57.6" y="89.3">9</text>
<text x="115.4" y="88.1">1</text>
<text x="119" y="89.3">P1.0/T2</text>
<text x="130.6" y="89.3">VCC</text>
<text x="137.6" y="88.1">40</text>
<text x="155.9" y="88.1">1</text>
<text x="191.9" y="84.7">6</text>
<text x="191.9" y="86.9">7</text>
<text x="191.9" y="89.3">8</text>
<text x="195.6" y="85.8">5D</text>
<text x="195.6" y="88.1">6D</text>
<text x="201.9" y="85.8">5Q</text>
<text x="201.9" y="88.1">6Q</text>
<text x="207.2" y="84.7">15</text>
<text x="207.2" y="86.9">14</text>
<text x="207.2" y="89.3">13</text>
<text x="7.9" y="92.7">C</text>
<text x="115.4" y="90.5">2</text>
<text x="115.4" y="92.7">3</text>
<text x="115.4" y="95.1">4</text>
<text x="119" y="91.6">P1.1/T2EX</text>
<text x="119" y="93.9">P1.2</text>
<text x="131.1" y="93.9">P0.1</text>
<text x="131.1" y="91.6">P0.0</text>
<text x="137.6" y="95.1">37 P02</text>
<text x="137.6" y="92.7">38 P01</text>
<text x="137.6" y="90.5">39 P00</text>
<text x="155.9" y="90.5">2</text>
<text x="155.9" y="92.7">3</text>
<text x="155.9" y="95.1">4</text>
<text x="191.9" y="91.6">9</text>
<text x="195.6" y="90.5">7D</text>
<text x="195.6" y="92.7">8D</text>
<text x="195.6" y="95.1">GND</text>
<text x="201.9" y="90.5">7Q</text>
<text x="201.9" y="92.7">8Q</text>
<text x="203" y="95.1">C</text>
<text x="207.2" y="91.6">12</text>
<text x="207.2" y="93.9">11</text>
<text x="270.1" y="92.7">C</text>
<text x="115.4" y="97.4">5</text>
<text x="115.4" y="99.7">6</text>
<text x="119" y="96.2">P1.3</text>
<text x="119" y="98.5">P1.4</text>
<text x="119" y="100.9">P1.5/MOSI</text>
<text x="131.1" y="100.9">P0.4</text>
<text x="131.1" y="98.5">P0.3</text>
<text x="131.1" y="96.2">P0.2</text>
<text x="137.6" y="99.7">35 P04</text>
<text x="137.6" y="97.4">36 P03</text>
<text x="155.9" y="97.4">5</text>
<text x="155.9" y="99.7">6</text>
<text x="115.4" y="102">7</text>
<text x="115.4" y="104.3">8</text>
<text x="115.4" y="106.7">9</text>
<text x="119" y="103.2">P1.6/MISO</text>
<text x="119" y="105.5">P1.7/SCK</text>
<text x="119" y="107.8">RST</text>
<text x="131.1" y="107.8">P0.7</text>
<text x="131.1" y="105.5">P0.6</text>
<text x="131.1" y="103.2">P0.5</text>
<text x="137.6" y="106.7">32 P07</text>
<text x="137.6" y="104.3">33 P06</text>
<text x="137.6" y="102">34 P05</text>
<text x="155.9" y="102">7</text>
<text x="155.9" y="104.3">8</text>
<text x="155.9" y="106.7">9</text>
<text x="191.9" y="107.8">1</text>
<text x="207.2" y="107.8">20</text>
<text x="114.2" y="109">10</text>
<text x="114.2" y="111.3">11</text>
<text x="119" y="110.1">P3.0/RXD</text>
<text x="119" y="112.5">P3.1/TXD</text>
<text x="130.9" y="112.5">ALE</text>
<text x="132.3" y="110.1">EA</text>
<text x="137.6" y="109">31 VCC</text>
<text x="137.6" y="113.6">29</text>
<text x="137.6" y="111.3">30</text>
<text x="168.7" y="113.6">1</text>
<text x="191.9" y="110.1">2</text>
<text x="191.9" y="112.5">3</text>
<text x="195.6" y="109">OC</text>
<text x="195.6" y="111.3">1D</text>
<text x="195.6" y="113.6">2D</text>
<text x="200.2" y="109">VCC</text>
<text x="201.9" y="111.3">1Q</text>
<text x="201.9" y="113.6">2Q</text>
<text x="207.2" y="110.1">19</text>
<text x="207.2" y="112.5">18</text>
<text x="119" y="114.8">P3.2/INT0</text>
<text x="119" y="117.1">P3.3/INT1</text>
<text x="119" y="119.4">P3.4/T0</text>
<text x="129.7" y="114.8">PSEN</text>
<text x="131.1" y="119.4">P2.6</text>
<text x="131.1" y="117.1">P2.7</text>
<text x="137.6" y="118.3">27 SEG_SEL</text>
<text x="137.6" y="115.9">28 BIT_SEL</text>
<text x="168.7" y="115.9">2</text>
<text x="168.7" y="118.3">3</text>
<text x="191.9" y="114.8">4</text>
<text x="191.9" y="117.1">5</text>
<text x="191.9" y="119.4">6</text>
<text x="195.6" y="115.9">3D</text>
<text x="195.6" y="118.3">4D</text>
<text x="201.9" y="115.9">3Q</text>
<text x="201.9" y="118.3">4Q</text>
<text x="207.2" y="114.8">17</text>
<text x="207.2" y="117.1">16</text>
<text x="207.2" y="119.4">15</text>
<text x="119" y="121.7">P3.5/T1</text>
<text x="119" y="124.1">P3.6/WR</text>
<text x="131.1" y="124.1">P2.4</text>
<text x="131.1" y="121.7">P2.5</text>
<text x="137.6" y="125.2">24 AT24C02_SCL</text>
<text x="137.6" y="122.9">25 AT24C02_SDA</text>
<text x="137.6" y="120.6">26 DS18B20</text>
<text x="168.7" y="120.6">4</text>
<text x="168.7" y="122.9">5</text>
<text x="168.7" y="125.2">6</text>
<text x="191.9" y="121.7">7</text>
<text x="191.9" y="124.1">8</text>
<text x="195.6" y="120.6">5D</text>
<text x="195.6" y="122.9">6D</text>
<text x="195.6" y="125.2">7D</text>
<text x="201.9" y="120.6">5Q</text>
<text x="201.9" y="122.9">6Q</text>
<text x="201.9" y="125.2">7Q</text>
<text x="207.2" y="121.7">14</text>
<text x="207.2" y="124.1">13</text>
<text x="114.2" y="127.5">18</text>
<text x="114.2" y="129.9">19</text>
<text x="119" y="126.4">P3.7/RD</text>
<text x="119" y="128.7">XTAL2</text>
<text x="119" y="131">XTAL1</text>
<text x="131.1" y="131">P2.1</text>
<text x="131.1" y="128.7">P2.2</text>
<text x="131.1" y="126.4">P2.3</text>
<text x="137.6" y="129.9">22 DS1302_IO</text>
<text x="137.6" y="127.5">23 DS1302_RST</text>
<text x="168.7" y="127.5">7</text>
<text x="168.7" y="129.9">8</text>
<text x="191.9" y="126.4">9</text>
<text x="195.6" y="127.5">8D</text>
<text x="195.6" y="129.9">GND</text>
<text x="201.9" y="127.5">8Q</text>
<text x="203" y="129.9">C</text>
<text x="207.2" y="126.4">12</text>
<text x="207.2" y="128.7">11</text>
<text x="7.9" y="136.8">B</text>
<text x="114.2" y="132.2">20</text>
<text x="119" y="133.3">GND</text>
<text x="131.1" y="133.3">P2.0</text>
<text x="137.6" y="132.2">21 DS1302_SCLK</text>
<text x="168.7" y="132.2">9</text>
<text x="270.1" y="136.8">B</text>
<text x="224.4" y="155.4">1</text>
<text x="242" y="155.4">8</text>
<text x="78.2" y="158.8">1</text>
<text x="78.2" y="161.2">2</text>
<text x="81.9" y="160">A0</text>
<text x="86.6" y="160">VCC</text>
<text x="93.5" y="158.8">8</text>
<text x="93.5" y="161.2">7</text>
<text x="153.6" y="161.2">1</text>
<text x="166.6" y="161.2">2</text>
<text x="224.4" y="157.7">2</text>
<text x="224.4" y="160">3</text>
<text x="228.1" y="158.8">X1</text>
<text x="228.1" y="161.2">X2</text>
<text x="228.1" y="156.5">VCC2 VCC1</text>
<text x="234.1" y="158.8">SCLK</text>
<text x="237.1" y="161.2">IO</text>
<text x="242" y="160">6</text>
<text x="242" y="157.7">7</text>
<text x="78.2" y="163.5">3</text>
<text x="78.2" y="165.8">4</text>
<text x="81.9" y="162.3">A1</text>
<text x="81.9" y="164.6">A2</text>
<text x="81.9" y="167">GNDSDA</text>
<text x="87" y="164.6">SCL</text>
<text x="87.7" y="162.3">WP</text>
<text x="93.5" y="165.8">5</text>
<text x="93.5" y="163.5">6</text>
<text x="124.6" y="162.3">1</text>
<text x="124.6" y="164.6">2</text>
<text x="124.6" y="167">3</text>
<text x="153.6" y="163.5">3</text>
<text x="157.3" y="162.3">1</text>
<text x="157.3" y="164.6">3</text>
<text x="157.3" y="167">5</text>
<text x="162.9" y="162.3">2</text>
<text x="162.9" y="164.6">4</text>
<text x="162.9" y="167">6</text>
<text x="166.6" y="163.5">4</text>
<text x="166.6" y="165.8">6</text>
<text x="224.4" y="162.3">4</text>
<text x="228.1" y="163.5">GND</text>
<text x="235.5" y="163.5">RST</text>
<text x="242" y="162.3">5</text>
<text x="124.6" y="169.3">4</text>
<text x="153.6" y="168.1">7</text>
<text x="153.6" y="170.4">9</text>
<text x="157.3" y="169.3">7</text>
<text x="157.3" y="171.6">9</text>
<text x="161.7" y="171.6">10</text>
<text x="162.9" y="169.3">8</text>
<text x="166.6" y="168.1">8</text>
<text x="166.6" y="170.4">10</text>
<text x="188.4" y="179.7">Title</text>
<text x="7.9" y="180.9">A</text>
<text x="270.1" y="180.9">A</text>
<text x="188.4" y="186.7">Size</text>
<text x="189.6" y="190.2">A4</text>
<text x="200" y="186.7">Number</text>
<text x="246.4" y="186.7">Revision</text>
<text x="188.4" y="193.6">Date:</text>
<text x="188.4" y="196">File:</text>
<text x="198.8" y="193.6">9-Mar-2004</text>
<text x="198.8" y="196">C:\Documents and Settings\Administrator\桌面\MyDesign.ddb</text>
<text x="234.8" y="196">Drawn By:</text>
<text x="234.8" y="193.6">Sheet</text>
<text x="241.3" y="193.6">of</text>
<text x="39.2" y="199.4">1</text>
<text x="105.8" y="199.4">2</text>
<text x="172.4" y="199.4">3</text>
<text x="239" y="199.4">4</text>
</g>
<g font-size="2.1" fill="#000080">
<text x="42" y="38.7">S1</text>
<text x="15.4" y="43.8">POWER JACK</text>
<text x="54.8" y="45.7">POWER</text>
<text x="168.7" y="45.2">IR</text>
<text x="189.3" y="47.5">0.1uF</text>
<text x="219.3" y="47.3">SEG1</text>
<text x="240.4" y="47.3">SEG2</text>
<text x="67.6" y="48.9">RPOWER_SIGNAL</text>
<text x="73.4" y="53.1">1K</text>
<text x="106.6" y="50.4" transform="rotate(-90 106.6 50.4)">0.1uF</text>
<text x="124.6" y="49.6">D1</text>
<text x="124.6" y="51.9">1N4007</text>
<text x="133.9" y="52.2">DS18B20</text>
<text x="155.3" y="51.8" transform="rotate(-90 155.3 51.8)">4K7</text>
<text x="189.3" y="49.9">C_IR</text>
<text x="220.4" y="50.8">SEG</text>
<text x="241.5" y="51">SEG</text>
<text x="89.4" y="55.2" transform="rotate(-90 89.4 55.2)">C_VCC2</text>
<text x="94.1" y="57.6" transform="rotate(-90 94.1 57.6)">470uF</text>
<text x="100.8" y="55" transform="rotate(-90 100.8 55)">C_VCC1</text>
<text x="158.8" y="55.2" transform="rotate(-90 158.8 55.2)">R_DS18B20</text>
<text x="168.7" y="56.8">IR</text>
<text x="189.3" y="57.1">R_ir</text>
<text x="189.3" y="55.4">10K</text>
<text x="207.9" y="59.1">C573_1</text>
<text x="133.9" y="63.8">DS18B20</text>
<text x="50.4" y="68.4">PR1</text>
<text x="194.2" y="70.7">U1</text>
<text x="207.9" y="66.1">0.1uF</text>
<text x="26" y="73.1">SET</text>
<text x="145.3" y="75.3">C_AT89S52</text>
<text x="145.3" y="82.3">0.1uF</text>
<text x="26" y="84.7">+</text>
<text x="117.6" y="85.8">AT89S52</text>
<text x="157.1" y="85.8">PR0</text>
<text x="200.7" y="87.5" transform="rotate(-90 200.7 87.5)">74ALS573</text>
<text x="256.2" y="90" transform="rotate(-90 256.2 90)">RBUZZER2</text>
<text x="260.9" y="90" transform="rotate(-90 260.9 90)">100R</text>
<text x="50.4" y="93.9">10K*8R</text>
<text x="87.5" y="94.9">CRESET</text>
<text x="26" y="96.2">-</text>
<text x="89.8" y="97.1">10uF</text>
<text x="210.2" y="98.5">C573_2</text>
<text x="210.2" y="100.9">0.1uF</text>
<text x="26" y="107.8">OK</text>
<text x="75.5" y="102.5" transform="rotate(-90 75.5 102.5)">RESET</text>
<text x="194.2" y="105.5">U2</text>
<text x="229.9" y="105.7">RBUZZER1</text>
<text x="258" y="107.8">Q1</text>
<text x="157.1" y="111.3">10K*8R</text>
<text x="169.8" y="111.3">PR2</text>
<text x="229.9" y="109.9">1K</text>
<text x="258" y="110.1">8550</text>
<text x="84.5" y="117.8" transform="rotate(-90 84.5 117.8)">RRESET</text>
<text x="88.4" y="115.7">10K</text>
<text x="258.9" y="119.4">BUZZER</text>
<text x="23.5" y="123.4">LED4</text>
<text x="89.6" y="120.6">C1</text>
<text x="200.7" y="122.3" transform="rotate(-90 200.7 122.3)">74ALS573</text>
<text x="44.4" y="126.6">RLED3</text>
<text x="44.4" y="130.5">1K</text>
<text x="89.6" y="127.5">30P</text>
<text x="96.1" y="128.1" transform="rotate(-90 96.1 128.1)">Y1</text>
<text x="23.5" y="137.3">LED3</text>
<text x="89.6" y="134.5">C2</text>
<text x="100.8" y="135" transform="rotate(-90 100.8 135)">11.0592M</text>
<text x="117.6" y="136.8">AT89S52_DIP</text>
<text x="169.8" y="136.8">10K*8R</text>
<text x="44.4" y="140.5">RLED4</text>
<text x="89.6" y="141.5">30P</text>
<text x="236" y="143.5">BT1</text>
<text x="23.5" y="148.9">LED2</text>
<text x="44.4" y="144.5">1K</text>
<text x="87.3" y="149.6">C_AT24C02</text>
<text x="44.4" y="152.1">RLED2</text>
<text x="226.7" y="153">DS1302</text>
<text x="23.5" y="160.5">LED1</text>
<text x="44.4" y="156.1">1K</text>
<text x="87.3" y="156.5">0.1uF</text>
<text x="122.3" y="158.8">STC_ISP</text>
<text x="155.9" y="158.8">JTAG</text>
<text x="188.4" y="157.4">C2302</text>
<text x="188.4" y="159.8">0.1uF</text>
<text x="208.1" y="157.4">Y2</text>
<text x="208.1" y="159.8">32.768KHz</text>
<text x="44.4" y="163.7">RLED1</text>
<text x="44.4" y="167.6">1K</text>
<text x="195.9" y="164" transform="rotate(-90 195.9 164)">C_DS1303</text>
<text x="201.7" y="165.1" transform="rotate(-90 201.7 165.1)">220uF</text>
<text x="80.6" y="170.4">AT24C02</text>
<text x="198.8" y="182">数字钟电路原理图</text>
<text x="247.6" y="196">隋景峰</text>
</g>
<g font-size="2.1" fill="#bf0000">
<text x="120.2" y="38.3">VCC</text>
<text x="150.4" y="38.3">VCC</text>
<text x="182.8" y="40.6">VCC</text>
<text x="141.1" y="73.1">VCC</text>
<text x="255.9" y="74.2">VCC</text>
<text x="217.6" y="143.8">VCC</text>
<text x="97" y="144.9">VCC</text>
<text x="170.1" y="156.5">VCC</text>
</g>
<g font-size="2.1" fill="#800000">
<text x="228.6" y="43.4" transform="rotate(-90 228.6 43.4)">DB7</text>
<text x="230.9" y="43.4" transform="rotate(-90 230.9 43.4)">DB6</text>
<text x="233.2" y="43.4" transform="rotate(-90 233.2 43.4)">DB5</text>
<text x="249.5" y="43.4" transform="rotate(-90 249.5 43.4)">DB3</text>
<text x="251.8" y="43.4" transform="rotate(-90 251.8 43.4)">DB2</text>
<text x="254.1" y="43.4" transform="rotate(-90 254.1 43.4)">DB1</text>
<text x="182.6" y="52.2">IR</text>
<text x="182.6" y="49.9">GND</text>
<text x="147.8" y="56.8">DS18B20</text>
<text x="62" y="70.7">VCC</text>
<text x="222.5" y="66.6" transform="rotate(90 222.5 66.6)">SB1</text>
<text x="224.8" y="66.6" transform="rotate(90 224.8 66.6)">SB2</text>
<text x="227.1" y="66.6" transform="rotate(90 227.1 66.6)">SB3</text>
<text x="229.4" y="66.6" transform="rotate(90 229.4 66.6)">SB4</text>
<text x="231.7" y="66.6" transform="rotate(90 231.7 66.6)">SB5</text>
<text x="234.1" y="66.6" transform="rotate(90 234.1 66.6)">SB6</text>
<text x="236.4" y="66.6" transform="rotate(90 236.4 66.6)">SB7</text>
<text x="238.7" y="66.6" transform="rotate(90 238.7 66.6)">SB8</text>
<text x="243.3" y="66.6" transform="rotate(90 243.3 66.6)">SB1</text>
<text x="245.7" y="66.6" transform="rotate(90 245.7 66.6)">SB2</text>
<text x="248" y="66.6" transform="rotate(90 248 66.6)">SB3</text>
<text x="250.3" y="66.6" transform="rotate(90 250.3 66.6)">SB4</text>
<text x="252.6" y="66.6" transform="rotate(90 252.6 66.6)">SB5</text>
<text x="254.9" y="66.6" transform="rotate(90 254.9 66.6)">SB6</text>
<text x="257.3" y="66.6" transform="rotate(90 257.3 66.6)">SB7</text>
<text x="259.6" y="66.6" transform="rotate(90 259.6 66.6)">SB8</text>
<text x="38.8" y="75.3">P10</text>
<text x="62" y="77.7">P15</text>
<text x="62" y="75.3">P16</text>
<text x="62" y="73.1">P17</text>
<text x="184.9" y="75.3">P00</text>
<text x="184.9" y="77.7">P01</text>
<text x="184.9" y="73.1">GND</text>
<text x="212.8" y="73.1">VCC</text>
<text x="212.8" y="75.3">DB1</text>
<text x="212.8" y="77.7">DB2</text>
<text x="62" y="80">P14</text>
<text x="62" y="82.3">P13</text>
<text x="184.9" y="80">P02</text>
<text x="184.9" y="82.3">P03</text>
<text x="212.8" y="80">DB3</text>
<text x="212.8" y="82.3">DB4</text>
<text x="38.8" y="86.9">P11</text>
<text x="62" y="89.3">P10</text>
<text x="62" y="86.9">P11</text>
<text x="62" y="84.7">P12</text>
<text x="108.4" y="88.1">P10</text>
<text x="184.9" y="84.7">P04</text>
<text x="184.9" y="86.9">P05</text>
<text x="184.9" y="89.3">P06</text>
<text x="212.8" y="84.7">DB5</text>
<text x="212.8" y="86.9">DB6</text>
<text x="212.8" y="89.3">DB7</text>
<text x="108.4" y="90.5">P11</text>
<text x="108.4" y="92.7">P12</text>
<text x="108.4" y="95.1">P13</text>
<text x="184.9" y="91.6">P07</text>
<text x="184.9" y="93.9">GND 10</text>
<text x="212.8" y="91.6">DB8</text>
<text x="212.8" y="93.9">BIT_SEL</text>
<text x="38.8" y="98.5">P12</text>
<text x="108.4" y="99.7">P15</text>
<text x="108.4" y="97.4">P14</text>
<text x="106" y="106.7">RST</text>
<text x="108.4" y="102">P16</text>
<text x="108.4" y="104.3">P17</text>
<text x="184.9" y="107.8">GND</text>
<text x="212.8" y="107.8">VCC</text>
<text x="218.6" y="106.7">BUZZER</text>
<text x="38.8" y="110.1">P13</text>
<text x="106" y="109">RXD</text>
<text x="106" y="111.3">TXD</text>
<text x="110.7" y="113.6">IR 12</text>
<text x="160.6" y="113.6">VCC</text>
<text x="184.9" y="110.1">P00</text>
<text x="184.9" y="112.5">P01</text>
<text x="212.8" y="110.1">SB1</text>
<text x="212.8" y="112.5">SB2</text>
<text x="110.7" y="115.9">P3313</text>
<text x="110.7" y="118.3">P3414</text>
<text x="184.9" y="114.8">P02</text>
<text x="184.9" y="117.1">P03</text>
<text x="184.9" y="119.4">P04</text>
<text x="212.8" y="114.8">SB3</text>
<text x="212.8" y="117.1">SB4</text>
<text x="212.8" y="119.4">SB5</text>
<text x="106" y="125.2">BUZZER17</text>
<text x="110.7" y="120.6">P3515</text>
<text x="110.7" y="122.9">P3616</text>
<text x="184.9" y="121.7">P05</text>
<text x="184.9" y="124.1">P06</text>
<text x="212.8" y="121.7">SB6</text>
<text x="212.8" y="124.1">SB7</text>
<text x="16.8" y="127.5">VCC</text>
<text x="56.2" y="127.5">P36</text>
<text x="184.9" y="126.4">P07</text>
<text x="184.9" y="128.7">GND 10</text>
<text x="212.8" y="126.4">SB8</text>
<text x="212.8" y="128.7">SEG_SEL</text>
<text x="16.8" y="141.5">VCC</text>
<text x="56.2" y="141.5">P35</text>
<text x="16.8" y="153">VCC</text>
<text x="56.2" y="153">P34</text>
<text x="96.8" y="161.2">AT24C02_SDA</text>
<text x="132.7" y="161.2">GND</text>
<text x="149" y="161.2">P15</text>
<text x="247.6" y="160">DS1302_IO</text>
<text x="247.6" y="157.7">DS1302_SCLK</text>
<text x="16.8" y="164.6">VCC</text>
<text x="56.2" y="164.6">P33</text>
<text x="96.8" y="163.5">AT24C02_SCL</text>
<text x="96.8" y="165.8">GND</text>
<text x="132.7" y="165.8">TXD</text>
<text x="132.7" y="163.5">VCC</text>
<text x="149" y="165.8">RST 5</text>
<text x="247.6" y="162.3">DS1302_RST</text>
<text x="132.7" y="168.1">RXD</text>
<text x="149" y="168.1">P17</text>
<text x="149" y="170.4">P16</text>
</g>
<text font-size="2.1" fill="#ee0e22" x="85.4" y="81.1">VCC</text>
</svg>
